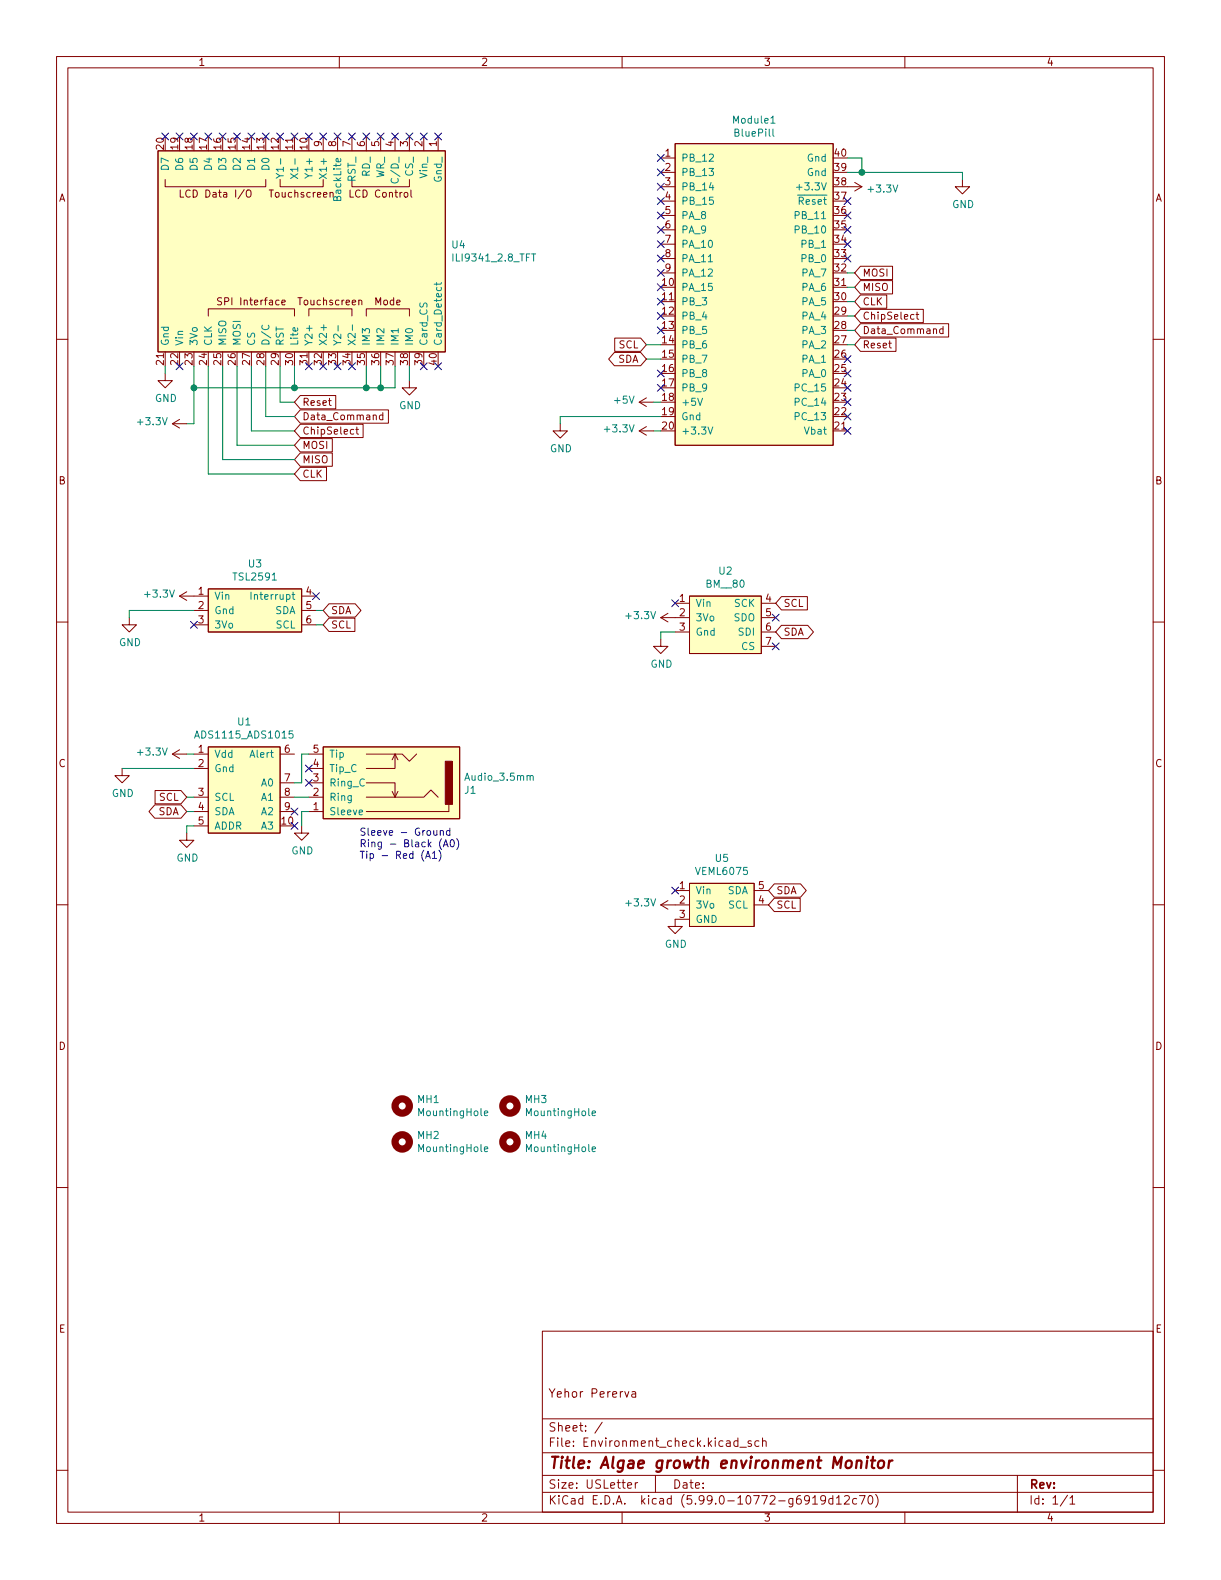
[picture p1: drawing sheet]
<svg xmlns="http://www.w3.org/2000/svg" width="216mm" height="279mm" viewBox="0 0 216 279" stroke-linecap="round" stroke-linejoin="round" font-family="sans-serif">
<g fill="none" stroke="#840000" stroke-width=".18">
<path d="M10 10h195.9v259.4h-195.9zM12 12h191.9v255.4h-191.9zM60 10v2M110 10v2M160 10v2M27.9 26.7h50.8v35.5h-50.8zM29.2 31.8v1.2h17.8v-1.2M31.9 33.6v1.3h.6M43.6 33.8l.2-.2a.43 .43 0 0 1 .6 .4v.4a.42 .42 0 0 1-.4 .5 .42 .42 0 0 1-.5-.5zM49.5 31.8v1.2h7.6v-1.2M52.1 24.1v2.6M57.1 24.1v2.6"/>
<path d="M58.4 34.1l.1-.1 .3 .1 .1 .8M59.7 24.1v2.6M62.2 31.8v1.2h10.2v-1.2M62.2 24.1v2.6M64.8 24.1v2.6M67.3 24.1v2.6M69.8 24.1v2.6M72.4 24.1v2.6M72.7 33.6v1.1l.1 .2M74.9 24.1v2.6M77.5 24.1v2.6M116.8 27.9h2.6"/>
<path d="M116.8 30.5h2.6M116.8 33h2.6M116.8 35.6h2.6M116.8 38.1h2.6M119.4 25.4h27.9v53.3h-27.9zM149.9 33h2.5M151.1 32.3l1.3 .7M152.4 33l-1.3 .8M170.2 31.8v1.2h1.2l-1.2 1.3-1.3-1.3h1.3M10 60h2M36.8 55.9v-1.3h15.3v1.3M39.2 52.7l-.5-.1-.2 .3 .1 .3 .5 .2v.4l-.2 .1h-.4"/>
<path d="M49.8 53.5l.6-.1v-.3h-.4l-.2 .1 .1 .7h.5M54.6 55.9v-1.3h7.6v1.3M63.4 53.2l.2-.1h.3l.1 .8M64.8 55.9v-1.3h7.6v1.3M108.7 59.8h4.6l1 1.2-1 1.1h-4.6zM116.8 53.3h2.6M116.8 40.6h2.6M116.8 43.2h2.6M116.8 45.7h2.6M116.8 48.3h2.6M147.3 50.8h2.6M152.1 49.6h5.7v2.4h-5.7l-1-1.2z"/>
<path d="M152.1 52.2h4.7v2.3h-4.7l-1-1.2zM152.1 54.7h11.2v2.4h-11.2l-1-1.2zM152.1 57.2h15.6v2.4h-15.6l-1-1.2zM152.1 47.1h5.7v2.3h-5.7l-1-1.1zM152.1 59.8h6.3v2.3h-6.3l-1-1.1zM161.6 55.7l-.4-.1-.2 .2 .1 .6h.5M162 55.6h.5M162.2 55.2v1.1l.3 .2M166.8 58.2l-.4-.1-.3 .3 .2 .5h.5M166.8 57.7v1.3M203.9 60h2M29.2 66v1.3h1.3l-1.3 1.3-1.3-1.3h1.3"/>
<path d="M29.2 62.2v2.6M30.5 74.9l1.2 .8M30.5 74.9h2.5M31.7 74.2l-1.2 .7M53.1 69.9h6.3v2.4h-6.3l-1-1.2zM53.1 75h11.1v2.4h-11.1l-1-1.2zM53.1 72.5h15.6v2.3h-15.6l-1-1.1zM53.1 77.6h5.7v2.3h-5.7l-1-1.2zM54.6 62.2v2.6M62.6 76l-.4-.1-.3 .3 .2 .5h.5M62.9 75.9h.5M63.1 75.5v1.1l.3 .2"/>
<path d="M67.7 73.4h-.4l-.2 .2 .1 .6h.5M67.7 73v1.2M72.4 67.3v1.3h1.3l-1.3 1.3-1.3-1.3h1.3M99.1 74.9v1.3h1.2l-1.2 1.3-1.3-1.3h1.3M108.6 62.3h4.7l1 1.2-1 1.2h-4.7l-1-1.2zM113 76.2h2.6M113 76.2l1.3 .8M113 71.1l1.3 .8M113 71.1h2.6M114.3 75.4l-1.3 .8M114.3 70.4l-1.3 .7M147.3 76.2h2.6"/>
<path d="M53.1 82.6h4.6v2.4h-4.6l-1-1.2zM53.1 80.1h5.7v2.4h-5.7l-1-1.2zM10 110h2M22.9 109.2v1.3h1.2l-1.2 1.3-1.3-1.3h1.3M31.7 105.4l1.3 .8M31.7 105.4h5.1M33 104.6l-1.3 .8M34.3 108h2.5M34.3 110.5h2.5M36.8 104.1h16.5v7.7h-16.5zM53.3 105.4h2.6M53.3 108h2.6"/>
<path d="M53.3 110.5h2.6M58.2 106.8h4.6l1 1.2-1 1.1h-4.6l-1.1-1.1zM58.2 109.3h4.6v2.4h-4.6l-1.1-1.2zM116.8 113v1.3h1.3l-1.3 1.3-1.2-1.3h1.2M116.8 109.2h5.1M116.8 109.2l1.3 .8M118.1 108.5l-1.3 .7M119.4 106.7h2.5M119.4 111.8h2.5M121.9 105.4h12.7v10.2h-12.7zM134.6 106.7h2.6M134.6 109.2h2.6"/>
<path d="M134.6 111.8h2.6M134.6 114.3h2.6M138.2 105.5h4.6v2.4h-4.6l-1-1.2zM138.2 110.6h4.6l1 1.2-1 1.1h-4.6l-1-1.1zM203.9 110h2M21.6 135.9v1.3h1.3l-1.3 1.2-1.3-1.2h1.3M27.4 139.8h4.6l1 1.2-1 1.1h-4.6zM30.5 133.4h2.5M30.5 133.4l1.2 .7M31.7 132.6l-1.2 .8M34.3 133.4h2.5M34.3 135.9h2.5"/>
<path d="M36.8 132.1h12.7v15.2h-12.7zM49.5 133.4h2.6M49.5 138.4h2.6M54.6 133.4h2.5M54.6 135.9h2.5M54.6 138.4h2.5M57.1 132.1h24.2v12.7h-24.2zM64.8 138.4h5v2.6M64.8 133.4h6.3l1.3 1.2 1.3-1.2M69.3 140l.5 1M69.8 133.4v2.5h-5M69.8 133.4l.6 1"/>
<path d="M69.8 133.4l-.5 1M70.4 140l-.6 1M10 160h2M27.4 142.3h4.6l1 1.2-1 1.2h-4.6l-1.1-1.2zM33 147.3v1.3h1.3l-1.3 1.3-1.3-1.3h1.3M34.3 141h2.5M34.3 143.5h2.5M34.3 146.1h2.5M49.5 141h2.6M49.5 143.5h2.6M53.3 146.1v1.2h1.3l-1.3 1.3-1.2-1.3h1.2M54.6 141h2.5"/>
<path d="M54.6 143.5h2.5M64.8 143.5h13.9zM64.8 141h10.1l1.3-1.3 1.3 1.3M79.4 142.2v1.3h-.7M118.1 159.3l-1.3 .7M119.4 157.5h2.5M121.9 156.2h11.4v7.6h-11.4zM133.3 157.5h2.6M136.9 156.3h4.7l1 1.2-1 1.2h-4.7l-1-1.2zM136.9 158.8h4.6v2.4h-4.6l-1-1.2zM203.9 160h2M116.8 160l1.3 .8"/>
<path d="M116.8 160h5.1M121.9 162.6h-2.5v1.2h1.2l-1.2 1.3-1.3-1.3h1.3M133.3 160h2.6M10 210h2M203.9 210h2M95.9 235.4h108v32h-108zM10 260h2M95.9 256.9h108M95.9 250.9h108M106.5 251.5l-1.3 1.9M110.5 246.1l.3 1 .4-1M111.8 246.1h.5l.1 1"/>
<path d="M112.4 246.4l-.5 .1a.29 .29 0 0 0-.2 .3 .29 .29 0 0 0 .2 .3l.5-.1M130.5 254.9l-.5-.1-.2 .3v.4l.1 .2h.6M130.5 254.3v1.5M130.8 255.9h1.2M132.8 254.9l-.3-.1-.2 .2v.2l.5 .2v.3h-.5M134.2 254.9l-.4-.1-.3 .3v.4l.1 .2h.6M134.8 254.9l.2-.1 .4 .1 .1 .9M134.8 254.3v1.5M203.9 260h2M60 267.4v2M95.9 263.9h108M95.9 260.9h108"/>
<path d="M110 267.4v2M111 262.7l.7-.2-.1-.3h-.4l-.2 .2v.7h.6M112.3 262.2v1M112.8 262.2h-.3l-.2 .3M115.9 260.9v3M143.7 264.9l.4-.4v1.5M143.7 266h.8M146 265.1l-.3 .3h-.3l-.3-.3 .2-.6h.4l.2 .1a.99 .99 0 0 1-.4 1.4h-.2M147.3 265h-.5l-.3 .3v.4l.2 .2h.6M147.3 264.5v1.5M147.9 264.9l.4-.4v1.5M147.9 266h.9"/>
<path d="M149.3 264.6l.6-.1 .2 .1 .1 .3-.9 1.1h.9M151.5 265h-.5l-.2 .3v.4l.1 .2h.6M152 264.5h1l-.7 1.5M153.7 264.5h.1a.81 .81 0 0 1 .6 .6 .81 .81 0 0 1-.3 .8l-.1 .1a.81 .81 0 0 1-.6-.6 .81 .81 0 0 1 .3-.9zM154.8 264.3a1.72 1.72 0 0 1 0 2.2M160 267.4v2M179.9 260.9v6.5M188.8 264.4l-1.3 1.9M189.2 264.9l.4-.4v1.5M189.2 266h.8"/>
</g>
<path d="M151.5 258.5a.49 .49 0 0 1 .9 .1l-.2 1M153.3 258.3l-.1 1.3M153.4 257.6l-.1 .1 .1 .1 .1-.1-.1-.1v.2M154 258.3h.8M154.4 257.6l-.2 1.7v.2l.4 .1M155.4 258.5a.52 .52 0 0 1 .5-.2 .52 .52 0 0 1 .4 .4v.5a.55 .55 0 0 1-.6 .4 .55 .55 0 0 1-.5-.4zM157.2 258.3l-.1 1.3M157.8 258.3l-.4 .1-.2 .3" fill="none" stroke="#840000" stroke-width=".4"/>
<g fill="#ffffc2" stroke="#ffffc2" stroke-width=".18">
<path d="M36.8 132.1h12.7v15.2h-12.7z"/>
<path d="M119.4 25.4h27.9v53.3h-27.9z"/>
<path d="M121.9 105.4h12.7v10.2h-12.7z"/>
<path d="M27.9 26.7h50.8v35.5h-50.8z"/>
<path d="M121.9 156.2h11.4v7.6h-11.4z"/>
<path d="M36.8 104.1h16.5v7.7h-16.5z"/>
<path d="M57.1 132.1h24.2v12.7h-24.2z"/>
</g>
<g fill="none" stroke="#008484" stroke-width=".18">
<path d="M48.8 30.7l.7 .4-.7 .4M49.5 31.1h.6M51.4 30.7l1.2 .9M52.6 30.7l-1.2 .9M53.9 30.7l.7 .4-.7 .4M56.5 30.7l1.2 .9M57.7 30.7l-1.2 .9M69.3 31.6a.6 .6 0 0 0 .4 .8 .6 .6 0 0 0 .7-.6l-.1-.2M136.3 21.8h.7M136.7 22.8v1.1l.2 .2M140.8 33.1h1M46.4 57.5a.6 .6 0 0 0 .4 .8 .6 .6 0 0 0 .8-.5l-.2-.3"/>
<path d="M57.2 57.4v1M59.8 57.6v.9M62.3 57.4v1M77.2 49.9v.5M78 49.9l-.1 .4h-1.1M94 44.9h.7M123.4 70.4l.4 1.3 .4-1.3M125.2 75.5l.4 1.3 .4-1.3M44.4 104.7v1.3M34.4 130.5l.4-1.2 .5 1.2M51.8 129.3h-.6l-.1 .6 .2-.2 .4 .1 .1 .2v.4l-.2 .1-.5-.1M93.7 137.3l.2-.2 .3 .1 .1 .8"/>
<path d="M85.7 196.9l.6-.1-.1-.3h-.4l-.1 .1v.6h.5M104.7 196.9l.6-.1-.1-.3h-.3l-.2 .1 .1 .6h.4M85.7 203.2l.6-.1-.1-.2-.4-.1-.1 .2v.6h.5M104.7 203.2l.6-.1-.1-.2-.3-.1-.2 .2 .1 .6h.4"/>
</g>
<g fill="none" stroke="#840000" stroke-width="1.3">
<circle cx="71.1" cy="195.6" r="1.27"/>
<circle cx="90.2" cy="195.6" r="1.27"/>
<circle cx="71.1" cy="201.9" r="1.27"/>
<circle cx="90.2" cy="201.9" r="1.27"/>
</g>
<path d="M78.7 134.6h1.3v7.6h-1.3z" fill="#840000" stroke="#840000" stroke-width=".18"/>
<g fill="none" stroke="#0000c2" stroke-width=".18">
<path d="M75.2 151.8l.5-1.3 .4 1.3M75.4 151.4h.6M76.5 150.9l.3-.4v1.3M76.5 151.8h.7M76.7 146.9l.1 .7 .3 .1 .1-.1M77.2 146.9v.8M77.6 150.3a1.46 1.46 0 0 1 0 2M77.8 147l.2-.1h.3l.1 .8M77.8 146.9v.8M78.1 148.3a1.46 1.46 0 0 0 0 1.9M78.4 149.8l.4-1.3 .4 1.3M78.5 149.4h.6"/>
<path d="M79.5 146.9h-.3l-.3 .2 .2 .5h.4M79.5 146.4v1.3M79.7 148.6l.2-.1a.68 .68 0 0 1 .4 .6 .68 .68 0 0 1-.4 .7l-.2-.2-.1-.3zM80.8 148.3a1.46 1.46 0 0 1 0 1.9"/>
</g>
<g fill="none" stroke="#008400" stroke-width=".18">
<path d="M149.9 30.5h20.3v1.3M149.9 27.9h2.5v2.6M149.9 48.3h1.2M149.9 58.4h1.2M149.9 55.9h1.2M149.9 53.3h1.2M149.9 50.8h1.2M29.2 64.8v1.2M34.3 64.8v10.1h-1.3M36.8 64.8v19h15.3M39.4 64.8v16.5h12.7M41.9 64.8v13.9h10.2"/>
<path d="M44.4 64.8v11.4h7.7M47 64.8v8.9h5.1M49.5 64.8v6.3h2.6M52.1 64.8v3.8M64.8 64.8v3.8M67.3 64.8v3.8M69.8 64.8v3.8h-35.5M72.4 64.8v2.5M114.3 61h2.5M114.3 63.5h2.5M115.6 71.1h1.2M115.6 76.2h1.2"/>
<path d="M116.8 73.7h-17.7v1.2M149.9 61h1.2M34.3 108h-11.4v1.2M55.9 110.5h1.2M55.9 108h1.2M119.4 111.8h-2.6v1.2M21.6 135.9h12.7M33 133.4h1.3M54.6 133.4h-1.3v5h-1.2M33 141h1.3M33 143.5h1.3M34.3 146.1h-1.3v1.2"/>
<path d="M52.1 141h2.5M54.6 143.5h-1.3v2.6"/>
</g>
<g fill="none" stroke="#000084" stroke-width=".18">
<path d="M28.6 23.5l1.2 1.2M29.8 23.5l-1.2 1.2M31.1 23.5l1.3 1.2M32.4 23.5l-1.3 1.2M33.7 23.5l1.2 1.2M34.9 23.5l-1.2 1.2M36.2 23.5l1.2 1.2M37.4 23.5l-1.2 1.2M38.8 23.5l1.2 1.2M40 23.5l-1.2 1.2M41.3 23.5l1.2 1.2M42.5 23.5l-1.2 1.2"/>
<path d="M43.8 23.5l1.3 1.2M45.1 23.5l-1.3 1.2M46.4 23.5l1.2 1.2M47.6 23.5l-1.2 1.2M48.9 23.5l1.2 1.2M50.1 23.5l-1.2 1.2M51.5 23.5l1.2 1.2M52.7 23.5l-1.2 1.2M54 23.5l1.2 1.2M55.2 23.5l-1.2 1.2M56.5 23.5l1.3 1.2M57.8 23.5l-1.3 1.2"/>
<path d="M59.1 23.5l1.2 1.2M60.3 23.5l-1.2 1.2M61.6 23.5l1.2 1.2M62.8 23.5l-1.2 1.2M64.2 23.5l1.2 1.2M65.4 23.5l-1.2 1.2M66.7 23.5l1.2 1.2M67.9 23.5l-1.2 1.2M69.2 23.5l1.3 1.2M70.5 23.5l-1.3 1.2M71.8 23.5l1.2 1.2M73 23.5l-1.2 1.2"/>
<path d="M74.3 23.5l1.2 1.2M75.5 23.5l-1.2 1.2M76.9 23.5l1.2 1.2M78.1 23.5l-1.2 1.2M116.2 27.3l1.2 1.2M116.2 29.9l1.2 1.2M116.2 32.4l1.2 1.2M116.2 35l1.2 1.2M116.2 37.5l1.2 1.2M117.4 27.3l-1.2 1.2M117.4 29.9l-1.2 1.2M117.4 32.4l-1.2 1.2"/>
<path d="M117.4 35l-1.2 1.2M117.4 37.5l-1.2 1.2M149.3 35l1.2 1.2M149.3 37.5l1.2 1.2M150.5 35l-1.2 1.2M150.5 37.5l-1.2 1.2M116.2 57.8l1.2 1.2M116.2 50.2l1.2 1.2M116.2 47.7l1.2 1.2M116.2 55.3l1.2 1.2M116.2 52.7l1.2 1.2M116.2 40l1.2 1.2"/>
<path d="M116.2 42.6l1.2 1.2M116.2 45.1l1.2 1.2M117.4 57.8l-1.2 1.2M117.4 50.2l-1.2 1.2M117.4 47.7l-1.2 1.2M117.4 55.3l-1.2 1.2M117.4 52.7l-1.2 1.2M117.4 40l-1.2 1.2M117.4 42.6l-1.2 1.2M117.4 45.1l-1.2 1.2M149.3 45.1l1.2 1.2M149.3 40l1.2 1.2"/>
<path d="M149.3 42.6l1.2 1.2M150.5 45.1l-1.2 1.2M150.5 42.6l-1.2 1.2M150.5 40l-1.2 1.2M31.1 64.2l1.3 1.2M32.4 64.2l-1.3 1.2M54 64.2l1.2 1.2M55.2 64.2l-1.2 1.2M56.5 64.2l1.3 1.2M57.8 64.2l-1.3 1.2M59.1 64.2l1.2 1.2M60.3 64.2l-1.2 1.2"/>
<path d="M61.6 64.2l1.2 1.2M62.8 64.2l-1.2 1.2M74.3 64.2l1.2 1.2M75.5 64.2l-1.2 1.2M76.9 64.2l1.2 1.2M78.1 64.2l-1.2 1.2M116.2 65.4l1.2 1.2M116.2 68l1.2 1.2M117.4 68l-1.2 1.2M117.4 65.4l-1.2 1.2M149.3 62.9l1.2 1.2M149.3 65.4l1.2 1.2"/>
<path d="M149.3 68l1.2 1.2M149.3 70.5l1.2 1.2M149.3 73.1l1.2 1.2M149.3 75.6l1.2 1.2M150.5 62.9l-1.2 1.2M150.5 65.4l-1.2 1.2M150.5 68l-1.2 1.2M150.5 70.5l-1.2 1.2M150.5 73.1l-1.2 1.2M150.5 75.6l-1.2 1.2M33.7 109.9l1.2 1.2M34.9 109.9l-1.2 1.2"/>
<path d="M55.3 104.8l1.2 1.2M56.5 104.8l-1.2 1.2M118.8 106.1l1.2 1.2M120 106.1l-1.2 1.2M136.6 108.6l1.2 1.2M136.6 113.7l1.2 1.2M137.8 108.6l-1.2 1.2M137.8 113.7l-1.2 1.2M54 137.8l1.2 1.2M54 135.3l1.2 1.2M55.2 137.8l-1.2 1.2M55.2 135.3l-1.2 1.2"/>
<path d="M51.5 145.4l1.2 1.3M51.5 142.9l1.2 1.2M52.7 145.4l-1.2 1.3M52.7 142.9l-1.2 1.2M118.8 156.9l1.2 1.2M120 156.9l-1.2 1.2"/>
</g>
<g fill="#008400" stroke="#008400" stroke-width=".18">
<circle cx="34.3" cy="68.6" r=".51"/>
<circle cx="52.1" cy="68.6" r=".51"/>
<circle cx="67.3" cy="68.6" r=".51"/>
<circle cx="64.8" cy="68.6" r=".51"/>
<circle cx="152.4" cy="30.5" r=".51"/>
</g>
<text font-size="2.8" fill="#840000" x="96.9" y="259.7">Title: Algae growth environment Monitor</text>
<g font-size="2.1" fill="#840000">
<text x="96.9" y="247.1">Yehor Pererva</text>
<text x="96.9" y="255.9">File: Environment_check.kicad_sch</text>
<text x="96.9" y="253.2">Sheet: /</text>
<text x="96.9" y="263.2">Size: USLetter</text>
<text x="118.9" y="263.2">Date:</text>
<text x="181.9" y="263.2">Rev:</text>
<text x="96.9" y="266">KiCad E.D.A. kicad (5.99.0-10772-g6919d12c70)</text>
<text x="181.9" y="266">Id: 1/1</text>
</g>
<g font-size="1.8" fill="#840000">
<text x="35" y="11.7">1</text>
<text x="85" y="11.7">2</text>
<text x="135" y="11.7">3</text>
<text x="185" y="11.7">4</text>
<text x="29" y="26.4" transform="rotate(-90 29 26.4)">20</text>
<text x="31.5" y="26.4" transform="rotate(-90 31.5 26.4)">19</text>
<text x="34" y="26.4" transform="rotate(-90 34 26.4)">18</text>
<text x="36.6" y="26.4" transform="rotate(-90 36.6 26.4)">17</text>
<text x="39.1" y="26.4" transform="rotate(-90 39.1 26.4)">16</text>
<text x="41.7" y="26.4" transform="rotate(-90 41.7 26.4)">15</text>
<text x="44.2" y="26.4" transform="rotate(-90 44.2 26.4)">14</text>
<text x="46.7" y="26.4" transform="rotate(-90 46.7 26.4)">13</text>
<text x="49.3" y="26.4" transform="rotate(-90 49.3 26.4)">12</text>
<text x="51.8" y="26.4" transform="rotate(-90 51.8 26.4)">11</text>
<text x="54.4" y="26.4" transform="rotate(-90 54.4 26.4)">10</text>
<text x="56.9" y="25.9" transform="rotate(-90 56.9 25.9)">9</text>
<text x="59.4" y="25.9" transform="rotate(-90 59.4 25.9)">8</text>
<text x="62" y="25.9" transform="rotate(-90 62 25.9)">7</text>
<text x="64.5" y="25.9" transform="rotate(-90 64.5 25.9)">6</text>
<text x="67.1" y="25.9" transform="rotate(-90 67.1 25.9)">5</text>
<text x="69.6" y="25.9" transform="rotate(-90 69.6 25.9)">4</text>
<text x="72.1" y="25.9" transform="rotate(-90 72.1 25.9)">3</text>
<text x="74.7" y="25.9" transform="rotate(-90 74.7 25.9)">2</text>
<text x="77.2" y="25.9" transform="rotate(-90 77.2 25.9)">1</text>
<text x="117.6" y="27.7">1</text>
<text x="147.6" y="27.7">40</text>
<text x="10.3" y="35.6">A</text>
<text x="32.7" y="34.9">LCD Data I/O</text>
<text x="47.8" y="34.9">Touchscreen</text>
<text x="62.1" y="34.9">LCD Control</text>
<text x="117.6" y="30.2">2</text>
<text x="117.6" y="32.8">3</text>
<text x="117.6" y="35.3">4</text>
<text x="147.6" y="35.3">37</text>
<text x="147.6" y="32.8">38</text>
<text x="147.6" y="30.2">39</text>
<text x="204.2" y="35.6">A</text>
<text x="117.6" y="37.8">5</text>
<text x="117.6" y="40.4">6</text>
<text x="147.6" y="40.4">35</text>
<text x="147.6" y="37.8">36</text>
<text x="117.6" y="42.9">7</text>
<text x="117.6" y="45.5">8</text>
<text x="147.6" y="45.5">33</text>
<text x="147.6" y="42.9">34</text>
<text x="39.1" y="54">SPI Interface</text>
<text x="52.9" y="54">Touchscreen</text>
<text x="66.3" y="54">Mode</text>
<text x="117.1" y="50.5">10</text>
<text x="117.1" y="53.1">11</text>
<text x="117.6" y="48">9</text>
<text x="147.6" y="53.1">30</text>
<text x="147.6" y="50.5">31</text>
<text x="147.6" y="48">32</text>
<text x="152.5" y="51.4">MISO</text>
<text x="152.5" y="54">CLK</text>
<text x="152.5" y="48.9">MOSI</text>
<text x="117.1" y="55.6">12</text>
<text x="117.1" y="58.2">13</text>
<text x="147.6" y="58.2">28</text>
<text x="147.6" y="55.6">29</text>
<text x="152.5" y="56.5">ChipSelect</text>
<text x="152.5" y="59.1">Data_Command</text>
<text x="29" y="64.5" transform="rotate(-90 29 64.5)">21</text>
<text x="31.5" y="64.5" transform="rotate(-90 31.5 64.5)">22</text>
<text x="34" y="64.5" transform="rotate(-90 34 64.5)">23</text>
<text x="36.6" y="64.5" transform="rotate(-90 36.6 64.5)">24</text>
<text x="39.1" y="64.5" transform="rotate(-90 39.1 64.5)">25</text>
<text x="41.7" y="64.5" transform="rotate(-90 41.7 64.5)">26</text>
<text x="44.2" y="64.5" transform="rotate(-90 44.2 64.5)">27</text>
<text x="46.7" y="64.5" transform="rotate(-90 46.7 64.5)">28</text>
<text x="49.3" y="64.5" transform="rotate(-90 49.3 64.5)">29</text>
<text x="51.8" y="64.5" transform="rotate(-90 51.8 64.5)">30</text>
<text x="54.4" y="64.5" transform="rotate(-90 54.4 64.5)">31</text>
<text x="56.9" y="64.5" transform="rotate(-90 56.9 64.5)">32</text>
<text x="59.4" y="64.5" transform="rotate(-90 59.4 64.5)">33</text>
<text x="62" y="64.5" transform="rotate(-90 62 64.5)">34</text>
<text x="64.5" y="64.5" transform="rotate(-90 64.5 64.5)">35</text>
<text x="67.1" y="64.5" transform="rotate(-90 67.1 64.5)">36</text>
<text x="69.6" y="64.5" transform="rotate(-90 69.6 64.5)">37</text>
<text x="72.1" y="64.5" transform="rotate(-90 72.1 64.5)">38</text>
<text x="74.7" y="64.5" transform="rotate(-90 74.7 64.5)">39</text>
<text x="77.2" y="64.5" transform="rotate(-90 77.2 64.5)">40</text>
<text x="109.2" y="64.1">SDA</text>
<text x="109.4" y="61.6">SCL</text>
<text x="117.1" y="60.7">14</text>
<text x="117.1" y="63.2">15</text>
<text x="117.1" y="65.8">16</text>
<text x="147.6" y="65.8">25</text>
<text x="147.6" y="63.2">26</text>
<text x="147.6" y="60.7">27</text>
<text x="152.5" y="61.6">Reset</text>
<text x="53.4" y="71.8">Reset</text>
<text x="117.1" y="68.3">17</text>
<text x="117.1" y="70.9">18</text>
<text x="147.6" y="70.9">23</text>
<text x="147.6" y="68.3">24</text>
<text x="53.4" y="76.8">ChipSelect</text>
<text x="53.4" y="74.3">Data_Command</text>
<text x="117.1" y="73.4">19</text>
<text x="117.1" y="75.9">20</text>
<text x="147.6" y="75.9">21</text>
<text x="147.6" y="73.4">22</text>
<text x="53.4" y="79.4">MOSI</text>
<text x="53.4" y="81.9">MISO</text>
<text x="10.3" y="85.7">B</text>
<text x="53.4" y="84.5">CLK</text>
<text x="204.2" y="85.7">B</text>
<text x="35.1" y="105.2">1</text>
<text x="35.1" y="107.7">2</text>
<text x="54.1" y="105.2">4</text>
<text x="54.1" y="107.7">5</text>
<text x="120.2" y="106.4">1</text>
<text x="135.4" y="106.4">4</text>
<text x="138.5" y="107.3">SCL</text>
<text x="35.1" y="110.2">3</text>
<text x="54.1" y="110.2">6</text>
<text x="58.5" y="108.6">SDA</text>
<text x="58.5" y="111.1">SCL</text>
<text x="120.2" y="109">2</text>
<text x="120.2" y="111.5">3</text>
<text x="135.4" y="109">5</text>
<text x="135.4" y="111.5">6</text>
<text x="138.5" y="112.4">SDA</text>
<text x="135.4" y="114">7</text>
<text x="10.3" y="135.6">C</text>
<text x="35.1" y="133.1">1</text>
<text x="35.1" y="135.6">2</text>
<text x="50.3" y="133.1">6</text>
<text x="55.4" y="135.6">4</text>
<text x="55.4" y="133.1">5</text>
<text x="204.2" y="135.6">C</text>
<text x="28.1" y="141.6">SCL</text>
<text x="35.1" y="140.7">3</text>
<text x="35.1" y="143.3">4</text>
<text x="50.3" y="138.2">7</text>
<text x="50.3" y="140.7">8</text>
<text x="50.3" y="143.3">9</text>
<text x="55.4" y="143.3">1</text>
<text x="55.4" y="140.7">2</text>
<text x="55.4" y="138.2">3</text>
<text x="28" y="144.1">SDA</text>
<text x="35.1" y="145.8">5</text>
<text x="49.8" y="145.8">10</text>
<text x="120.2" y="157.2">1</text>
<text x="120.2" y="159.8">2</text>
<text x="134.1" y="159.8">4</text>
<text x="134.1" y="157.2">5</text>
<text x="137.2" y="158.1">SDA</text>
<text x="137.2" y="160.7">SCL</text>
<text x="120.2" y="162.3">3</text>
<text x="10.3" y="185.7">D</text>
<text x="204.2" y="185.7">D</text>
<text x="10.4" y="235.7">E</text>
<text x="204.3" y="235.7">E</text>
<text x="35" y="269.1">1</text>
<text x="85" y="269.1">2</text>
<text x="135" y="269.1">3</text>
<text x="185" y="269.1">4</text>
</g>
<g font-size="1.8" fill="#008484">
<text x="129.8" y="21.8">Module1</text>
<text x="29.8" y="29.9" transform="rotate(-90 29.8 29.9)">D7</text>
<text x="32.4" y="29.9" transform="rotate(-90 32.4 29.9)">D6</text>
<text x="34.9" y="29.9" transform="rotate(-90 34.9 29.9)">D5</text>
<text x="37.5" y="29.9" transform="rotate(-90 37.5 29.9)">D4</text>
<text x="40" y="29.9" transform="rotate(-90 40 29.9)">D3</text>
<text x="42.5" y="29.9" transform="rotate(-90 42.5 29.9)">D2</text>
<text x="45.1" y="29.9" transform="rotate(-90 45.1 29.9)">D1</text>
<text x="47.6" y="29.9" transform="rotate(-90 47.6 29.9)">D0</text>
<text x="120.4" y="28.6">PB_12</text>
<text x="130.1" y="24.2">BluePill</text>
<text x="142.8" y="28.6">Gnd</text>
<text x="50.2" y="30.4" transform="rotate(-90 50.2 30.4)">Y1-</text>
<text x="52.7" y="30.4" transform="rotate(-90 52.7 30.4)">X1-</text>
<text x="55.2" y="30.9" transform="rotate(-90 55.2 30.9)">Y1+</text>
<text x="57.8" y="30.9" transform="rotate(-90 57.8 30.9)">X1+</text>
<text x="60.3" y="35.1" transform="rotate(-90 60.3 35.1)">BackLite</text>
<text x="62.9" y="32.2" transform="rotate(-90 62.9 32.2)">RST_</text>
<text x="65.4" y="31.2" transform="rotate(-90 65.4 31.2)">RD_</text>
<text x="67.9" y="31.6" transform="rotate(-90 67.9 31.6)">WR_</text>
<text x="70.5" y="31.7" transform="rotate(-90 70.5 31.7)">C/D_</text>
<text x="73" y="31.1" transform="rotate(-90 73 31.1)">CS_</text>
<text x="75.6" y="31.4" transform="rotate(-90 75.6 31.4)">Vin_</text>
<text x="78.1" y="32.2" transform="rotate(-90 78.1 32.2)">Gnd_</text>
<text x="120.4" y="31.1">PB_13</text>
<text x="120.4" y="33.7">PB_14</text>
<text x="141.6" y="33.7">+3.3V</text>
<text x="142.8" y="31.1">Gnd</text>
<text x="153.7" y="34">+3.3V</text>
<text x="120.4" y="36.2">PB_15</text>
<text x="120.4" y="38.7">PA_8</text>
<text x="120.4" y="41.3">PA_9</text>
<text x="140.9" y="41.3">PB_10</text>
<text x="140.9" y="38.7">PB_11</text>
<text x="141.5" y="36.2">~Reset~</text>
<text x="168.3" y="36.8">GND</text>
<text x="79.9" y="43.9">U4</text>
<text x="80.5" y="46.2">ILI9341_2.8_TFT</text>
<text x="120.4" y="43.8">PA_10</text>
<text x="120.4" y="46.4">PA_11</text>
<text x="141.9" y="46.4">PB_0</text>
<text x="141.9" y="43.8">PB_1</text>
<text x="120.4" y="51.4">PA_15</text>
<text x="120.4" y="54">PB_3</text>
<text x="120.4" y="48.9">PA_12</text>
<text x="141.9" y="54">PA_5</text>
<text x="141.9" y="51.4">PA_6</text>
<text x="141.9" y="48.9">PA_7</text>
<text x="120.4" y="56.5">PB_4</text>
<text x="120.4" y="59.1">PB_5</text>
<text x="141.9" y="59.1">PA_3</text>
<text x="141.9" y="56.5">PA_4</text>
<text x="29.8" y="61.2" transform="rotate(-90 29.8 61.2)">Gnd</text>
<text x="32.4" y="61.2" transform="rotate(-90 32.4 61.2)">Vin</text>
<text x="34.9" y="61.2" transform="rotate(-90 34.9 61.2)">3Vo</text>
<text x="37.5" y="61.2" transform="rotate(-90 37.5 61.2)">CLK</text>
<text x="40" y="61.2" transform="rotate(-90 40 61.2)">MISO</text>
<text x="42.5" y="61.2" transform="rotate(-90 42.5 61.2)">MOSI</text>
<text x="45.1" y="61.2" transform="rotate(-90 45.1 61.2)">CS</text>
<text x="47.6" y="61.2" transform="rotate(-90 47.6 61.2)">D/C</text>
<text x="50.2" y="61.2" transform="rotate(-90 50.2 61.2)">RST</text>
<text x="52.7" y="61.2" transform="rotate(-90 52.7 61.2)">Lite</text>
<text x="55.2" y="61.2" transform="rotate(-90 55.2 61.2)">Y2+</text>
<text x="57.8" y="61.2" transform="rotate(-90 57.8 61.2)">X2+</text>
<text x="60.3" y="61.2" transform="rotate(-90 60.3 61.2)">Y2-</text>
<text x="62.9" y="61.2" transform="rotate(-90 62.9 61.2)">X2-</text>
<text x="65.4" y="61.2" transform="rotate(-90 65.4 61.2)">IM3</text>
<text x="67.9" y="61.2" transform="rotate(-90 67.9 61.2)">IM2</text>
<text x="70.5" y="61.2" transform="rotate(-90 70.5 61.2)">IM1</text>
<text x="73" y="61.2" transform="rotate(-90 73 61.2)">IM0</text>
<text x="75.6" y="61.2" transform="rotate(-90 75.6 61.2)">Card_CS</text>
<text x="78.1" y="61.2" transform="rotate(-90 78.1 61.2)">Card_Detect</text>
<text x="120.4" y="61.6">PB_6</text>
<text x="120.4" y="64.1">PB_7</text>
<text x="141.9" y="64.1">PA_1</text>
<text x="141.9" y="61.6">PA_2</text>
<text x="27.4" y="71.1">GND</text>
<text x="108.7" y="71.4">+5V</text>
<text x="120.4" y="66.7">PB_8</text>
<text x="120.4" y="69.2">PB_9</text>
<text x="120.4" y="71.8">+5V</text>
<text x="140.9" y="71.8">PC_14</text>
<text x="140.9" y="69.2">PC_15</text>
<text x="141.9" y="66.7">PA_0</text>
<text x="24.5" y="75.2">+3.3V</text>
<text x="70.6" y="72.3">GND</text>
<text x="107.1" y="76.5">+3.3V</text>
<text x="120.4" y="74.3">Gnd</text>
<text x="120.4" y="76.8">+3.3V</text>
<text x="140.9" y="74.3">PC_13</text>
<text x="142.5" y="76.8">Vbat</text>
<text x="97.2" y="80">GND</text>
<text x="44" y="100.3">U3</text>
<text x="127.1" y="101.6">U2</text>
<text x="25.8" y="105.7">+3.3V</text>
<text x="37.8" y="106">Vin</text>
<text x="41.4" y="102.6">TSL2591</text>
<text x="45.1" y="106">Interrupt</text>
<text x="122.9" y="107.3">Vin</text>
<text x="124.9" y="103.9">BM__80</text>
<text x="129.9" y="107.3">SCK</text>
<text x="37.8" y="108.6">Gnd</text>
<text x="37.8" y="111.1">3Vo</text>
<text x="48.6" y="108.6">SDA</text>
<text x="48.8" y="111.1">SCL</text>
<text x="110.9" y="109.5">+3.3V</text>
<text x="122.9" y="109.9">3Vo</text>
<text x="122.9" y="112.4">Gnd</text>
<text x="129.8" y="109.9">SDO</text>
<text x="130.7" y="112.4">SDI</text>
<text x="21" y="114.2">GND</text>
<text x="115" y="118.1">GND</text>
<text x="131.1" y="114.9">CS</text>
<text x="35" y="130.6">ADS1115_ADS1015</text>
<text x="42" y="128.3">U1</text>
<text x="24.5" y="133.6">+3.3V</text>
<text x="37.8" y="134">Vdd</text>
<text x="37.8" y="136.5">Gnd</text>
<text x="44.5" y="134">Alert</text>
<text x="58.2" y="136.5">Tip_C</text>
<text x="58.2" y="134">Tip</text>
<text x="19.8" y="140.9">GND</text>
<text x="37.8" y="141.6">SCL</text>
<text x="46.3" y="139.1">A0</text>
<text x="46.3" y="141.6">A1</text>
<text x="58.2" y="141.6">Ring</text>
<text x="58.2" y="139.1">Ring_C</text>
<text x="82.2" y="140.4">J1</text>
<text x="82.5" y="138">Audio_3.5mm</text>
<text x="37.8" y="144.1">SDA</text>
<text x="37.8" y="146.7">ADDR</text>
<text x="46.3" y="146.7">A3</text>
<text x="46.3" y="144.1">A2</text>
<text x="58.2" y="144.1">Sleeve</text>
<text x="31.2" y="152.3">GND</text>
<text x="51.5" y="151.1">GND</text>
<text x="123.2" y="154.7">VEML6075</text>
<text x="126.5" y="152.4">U5</text>
<text x="110.9" y="160.3">+3.3V</text>
<text x="122.9" y="158.1">Vin</text>
<text x="122.9" y="160.7">3Vo</text>
<text x="128.6" y="158.1">SDA</text>
<text x="128.8" y="160.7">SCL</text>
<text x="117.5" y="167.6">GND</text>
<text x="122.9" y="163.2">GND</text>
<text x="73.9" y="195">MH1</text>
<text x="74.2" y="197.4">MountingHole</text>
<text x="92.9" y="195">MH3</text>
<text x="93.3" y="197.4">MountingHole</text>
<text x="73.9" y="201.4">MH2</text>
<text x="74.2" y="203.7">MountingHole</text>
<text x="92.9" y="201.4">MH4</text>
<text x="93.3" y="203.7">MountingHole</text>
</g>
<g font-size="1.8" fill="#0000c2">
<text x="63.5" y="147.8">Sleeve - Ground</text>
<text x="63.5" y="149.8">Ring - Black (A0)</text>
<text x="63.5" y="151.9">Tip - Red (A1)</text>
</g>
</svg>
